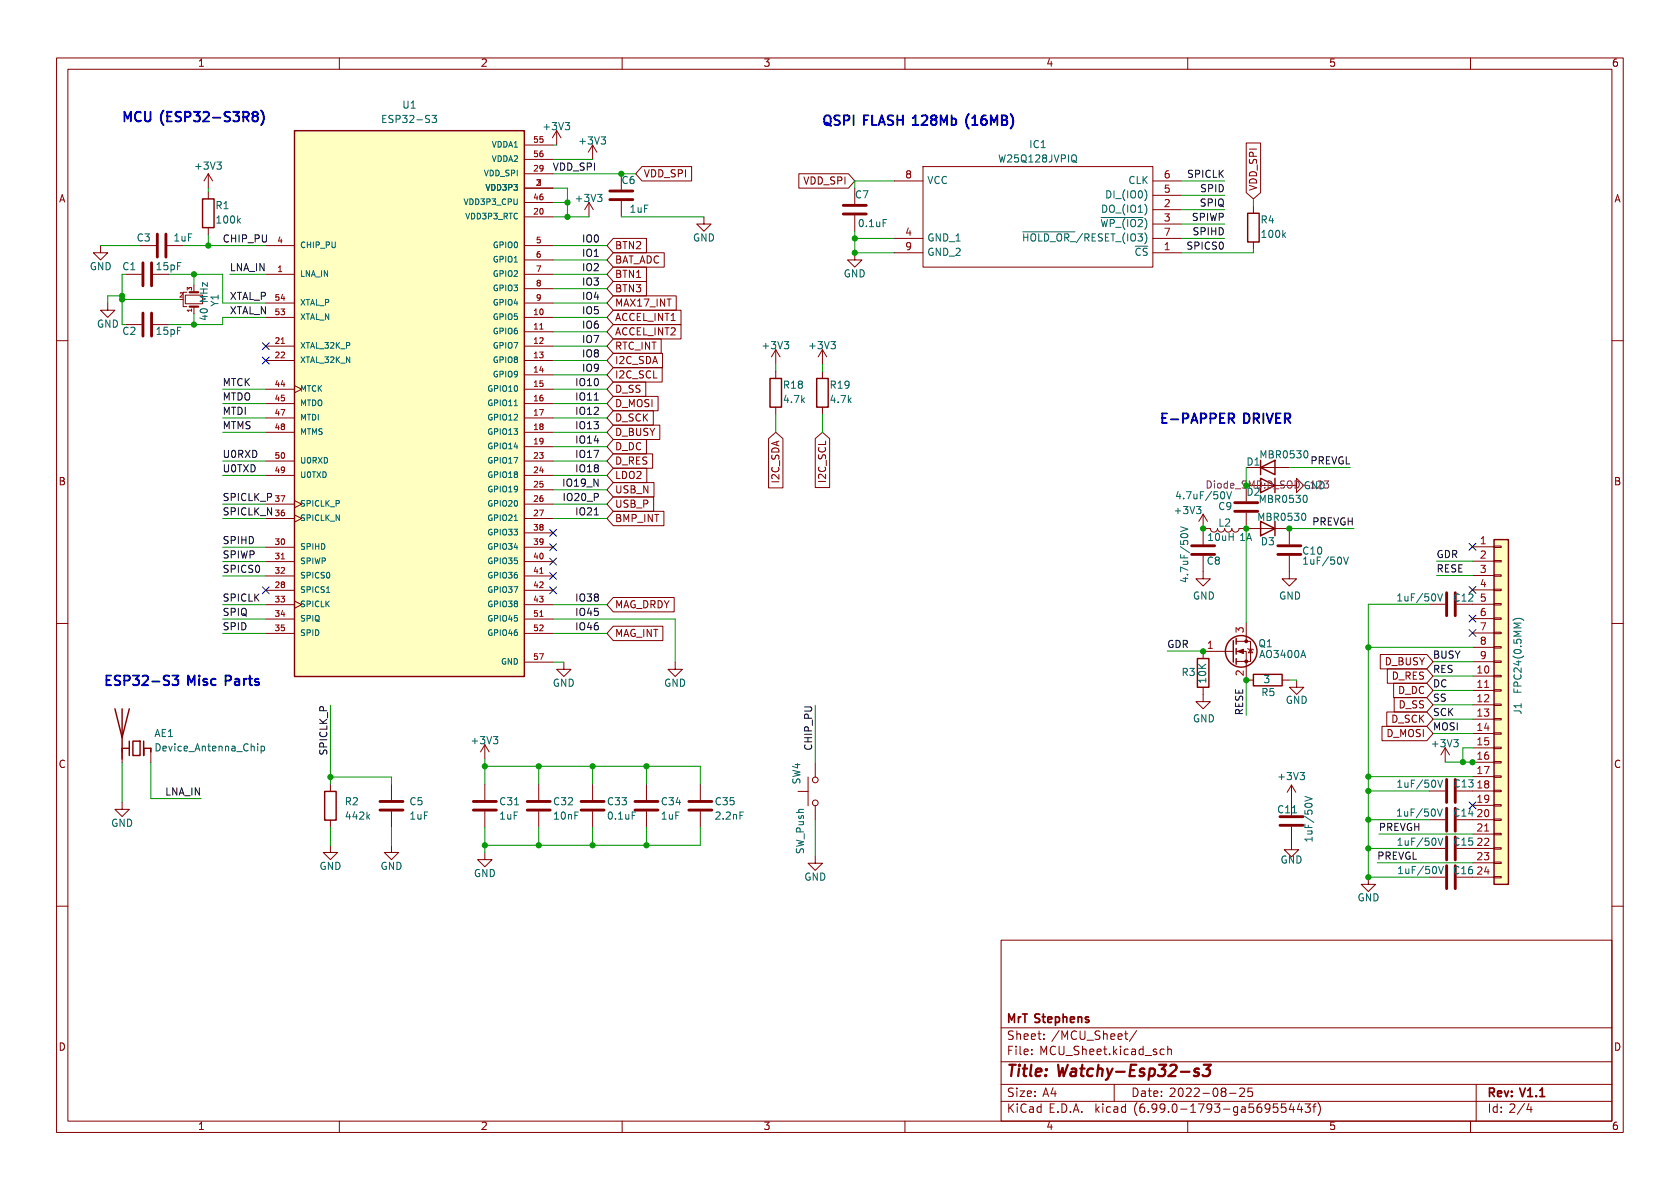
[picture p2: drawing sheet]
<svg xmlns="http://www.w3.org/2000/svg" width="297mm" height="210mm" viewBox="0 0 297 210" stroke-linecap="round" stroke-linejoin="round" font-family="sans-serif">
<g fill="none" stroke="#840000" stroke-width=".18">
<path d="M10 10.2h277v190.1h-277zM12 12.2h273v186.1h-273zM60 10.2v2M110 10.2v2M160 10.2v2M210 10.2v2M260 10.2v2M36.8 30.7l-.7 1.3M36.8 30.7v2.6M36.8 33.9v1.3M36.8 30.7l.8 1.3M92.7 33.3h5.1"/>
<path d="M92.7 38.3h5.1M92.7 30.7h5.1M92.7 35.8h5.1M92.7 25.6h5.1M92.7 28.2h5.1M98.4 23.1l-.7 1.3M98.4 23.1v2.5M98.4 23.1l.8 1.3M104.1 35.8l-.7 1.3M104.1 35.8v2.5M104.1 35.8l.8 1.3M104.8 25.6l-.8 1.3"/>
<path d="M104.8 25.6v2.6M104.8 25.6l.7 1.3M109.9 30.7v2.8M109.9 35.6v2.7M113.5 29.5h8.8v2.5h-8.8l-1.1-1.3zM124.5 38.3v1.3h1.2l-1.2 1.3-1.3-1.3h1.3M141.2 30.7h8.8l1.1 1.3-1.1 1.3h-8.8zM151.1 33.3v2.8M151.1 38.1v2.8M158.1 32h5.1M163.2 29.5h40.6v17.7h-40.6zM203.8 37.1h5.1"/>
<path d="M203.8 39.6h5.1M203.8 34.5h5.1M203.8 32h5.1M220.3 25.3h2.6v8.8l-1.3 1.1-1.3-1.1zM221.6 36.4v1.3M17.8 43.4v1.3h-1.3l1.3 1.3 1.2-1.3h-1.2M19 53.6v1.3h-1.2l1.2 1.2 1.3-1.2h-1.3M22.2 48.5h2.8M22.2 57.4h2.8M24.8 43.4h2.8M27.1 48.5h2.7M27.1 57.4h2.7"/>
<path d="M29.6 43.4h2.8M32.8 52.2h3v1.5h-3zM33 51.7h-.6v2.5h.6M34.3 50.4v1.3M34.3 54.2v1.3M36.8 40.3v1.2M47 48.5h5.1M47 56.1h5.1M47 43.4h5.1M47 53.6h5.1M92.7 48.5h5.1M92.7 56.1h5.1"/>
<path d="M92.7 58.7h5.1M92.7 43.4h5.1M92.7 53.6h5.1M92.7 46h5.1M92.7 51h5.1M108.4 42.2h5.9v2.5h-5.9l-1.1-1.3zM108.4 52.3h11.2v2.6h-11.2l-1.1-1.3zM108.4 44.7h9v2.5h-9l-1.1-1.2zM108.4 49.8h5.9v2.5h-5.9l-1.1-1.3zM108.4 47.2h5.9v2.6h-5.9l-1.1-1.3zM108.4 59.9h8.5v2.6h-8.5l-1.1-1.3zM108.4 57.4h12v2.5h-12l-1.1-1.2z"/>
<path d="M108.4 54.9h12v2.5h-12l-1.1-1.3zM151.1 44.7v1.3h1.3l-1.3 1.2-1.2-1.2h1.2M158.1 44.7h5.1M158.1 42.2h5.1M203.8 44.7h5.1M203.8 42.2h5.1M221.6 42.8v1.3M10 60.2h2M47 61.2h5.1M47 63.7h5.1M47 68.8h5.1M47 71.4h5.1"/>
<path d="M47 73.9h5.1M47 76.4h5.1M52.1 68.2l1.2 .6-1.2 .7M92.7 61.2h5.1M92.7 63.7h5.1M92.7 66.3h5.1M92.7 68.8h5.1M92.7 71.4h5.1M92.7 73.9h5.1M92.7 76.4h5.1M92.7 79h5.1M108.4 62.5h8.7v2.5h-8.7l-1.1-1.3z"/>
<path d="M108.4 75.2h8.3v2.5h-8.3l-1.1-1.3zM108.4 67.6h5.8v2.5h-5.8l-1.1-1.3zM108.4 72.6h7.1v2.6h-7.1l-1.1-1.3zM108.4 65h8.7v2.6h-8.7l-1.1-1.3zM108.4 77.7h5.9v2.6h-5.9l-1.1-1.3zM108.4 70.1h8v2.5h-8l-1.1-1.2zM135.9 77.6l1.3-1.2 1.2 1.2v8.7h-2.5zM137.2 61.8v2.6M137.2 65.7v1.2M137.2 72v1.3M137.2 61.8l-.8 1.3M137.2 61.8l.7 1.3"/>
<path d="M144.1 77.6l1.3-1.2 1.3 1.2v8.6h-2.6zM145.4 61.8v2.6M145.4 65.7v1.2M145.4 72v1.3M145.4 61.8l-.7 1.3M145.4 61.8l.8 1.3M285 60.2h2M47 81.5h5.1M47 84.1h5.1M47 89.1h5.1M47 91.7h5.1M47 96.8h5.1"/>
<path d="M47 99.3h5.1M52.1 91.1l1.2 .6-1.2 .6M52.1 88.5l1.2 .6-1.2 .7M92.7 81.5h5.1M92.7 84.1h5.1M92.7 86.6h5.1M92.7 89.1h5.1M92.7 91.7h5.1M92.7 96.8h5.1M92.7 99.3h5.1M92.7 94.2h5.1M108.4 90.4h9v2.6h-9l-1.1-1.3z"/>
<path d="M108.4 87.9h7.2v2.5h-7.2l-1.1-1.3zM108.4 80.3h7v2.5h-7l-1.1-1.3zM108.4 85.3h7.2v2.6h-7.2l-1.1-1.3zM108.4 82.8h6v2.5h-6l-1.1-1.2zM212.7 93.5h1.3a.64 .64 0 0 0 .6 .6 .64 .64 0 0 0 .7-.6 .64 .64 0 0 0 .6 .6 .64 .64 0 0 0 .6-.6 .64 .64 0 0 0 .7 .6 .64 .64 0 0 0 .6-.6 .64 .64 0 0 0 .6 .6 .64 .64 0 0 0 .7-.6h8.9v2.8M212.7 98.3v4.1h1.3l-1.3 1.2-1.2-1.2h1.2M212.7 90.9v5.4M212.7 90.9l-.7 1.3M212.7 90.9l.8 1.3M220.3 85.8v2.8M220.3 90.7v2.8M222.9 82.7h5.1"/>
<path d="M228 98.3v4.1h1.2l-1.2 1.2-1.3-1.2h1.3M260.3 96.7h3.9M260.3 99.2h3.9M264.2 99.1h1.2v.3h-1.2zM264.2 96.6h1.2v.2h-1.2zM10 110.2h2M47 104.4h5.1M47 101.8h5.1M47 106.9h5.1M47 109.5h5.1M47 112h5.1M52.1 106.3l1.2 .6-1.2 .7"/>
<path d="M92.7 104.4h5.1M92.7 101.8h5.1M92.7 106.9h5.1M92.7 109.5h5.1M92.7 112h5.1M92.7 117.1h5.1M99.7 117.1v1.3h1.3l-1.3 1.2-1.3-1.2h1.3M108.4 105.7h10.8v2.5h-10.8l-1.1-1.3zM108.4 110.7h8.8v2.6h-8.8l-1.1-1.3zM119.4 117.1v1.3h1.2l-1.2 1.2-1.3-1.2h1.3M218.1 115.2h-5.4v1.3M218.6 115.2h1.7v5.1h1.3"/>
<path d="M218.6 113.4h2.5v3.6h-2.5M220.3 110.1v3.3M220.6 114.7l.1 .1h.8l.1 .1M221.1 114.8l.4 .6h-.8zM244 115.7h8.3l1.1 1.3-1.1 1.3h-8.3zM245.3 118.3h7l1.1 1.3-1.1 1.2h-7zM252.7 106.9h2.8M260.3 119.6h3.9M260.3 101.8h3.9M260.3 104.3h3.9M260.3 106.9h3.9M260.3 109.4h3.9"/>
<path d="M260.3 111.9h3.9M260.3 114.5h3.9M260.3 117h3.9M264.2 119.4h1.2v.3h-1.2zM264.2 116.9h1.2v.2h-1.2zM264.2 114.3h1.2v.3h-1.2zM264.2 111.8h1.2v.3h-1.2zM264.2 109.3h1.2v.2h-1.2zM264.2 106.7h1.2v.3h-1.2zM264.2 104.2h1.2v.2h-1.2zM264.2 101.6h1.2v.3h-1.2zM285 110.2h2"/>
<path d="M21.6 132.3v2.6M26.7 132.3v2.6M58.4 138.7v1.2M69.2 138.7v2.8M85.7 131.7l-.7 1.3M85.7 131.7v2.5M85.7 138.7v2.8M85.7 131.7l.8 1.3M95.2 138.7v2.8M104.8 138.7v2.8M114.3 138.7v2.8M123.8 138.7v2.8"/>
<path d="M141.1 139.9h1.8M142.9 137.4v5.1M144.1 134.9v2.5M212.7 121.5v2.6h1.3l-1.3 1.2-1.2-1.2h1.2M226.7 120.3h1.3M228.3 138.8v5.4M228.3 138.8l-.7 1.3M228.3 138.8l.8 1.3M229.3 120.3v1.2h1.2l-1.2 1.3-1.3-1.3h1.3M244.3 128.4h8l1.1 1.3-1.1 1.3h-8zM245.2 125.9h7.1l1.1 1.3-1.1 1.2h-7.1zM246.4 120.8h5.9l1.1 1.3-1.1 1.3h-5.9z"/>
<path d="M246.5 123.4h5.8l1.1 1.2-1.1 1.3h-5.8zM252.7 139.9h2.8M255.5 132.2l-.7 1.3M255.5 132.2v2.6M255.5 132.2l.8 1.3M260.3 122.1h3.9M260.3 124.6h3.9M260.3 127.2h3.9M260.3 129.7h3.9M260.3 132.3h3.9M260.3 134.8h3.9M260.3 137.3h3.9"/>
<path d="M260.3 139.9h3.9M264.2 139.7h1.2v.3h-1.2zM264.2 137.2h1.2v.3h-1.2zM264.2 134.7h1.2v.2h-1.2zM264.2 132.1h1.2v.3h-1.2zM264.2 129.6h1.2v.2h-1.2zM264.2 127h1.2v.3h-1.2zM264.2 124.5h1.2v.3h-1.2zM264.2 122h1.2v.2h-1.2zM21.6 141.9v1.2h1.3l-1.3 1.3-1.3-1.3h1.3M58.4 149.5v1.2h1.3l-1.3 1.3-1.3-1.3h1.3M58.4 145v1.3"/>
<path d="M69.2 149.5v1.2h1.3l-1.3 1.3-1.3-1.3h1.3M69.2 143.5v2.8M85.7 150.7v1.3h1.3l-1.3 1.3-1.2-1.3h1.2M85.7 143.5v2.8M95.2 143.5v2.8M104.8 143.5v2.8M114.3 143.5v2.8M123.8 143.5v2.8M144.1 151.4v1.2h1.3l-1.3 1.3-1.2-1.3h1.2M144.1 142.5v2.5M228.3 146.2v4.1h1.3l-1.3 1.2-1.2-1.2h1.2M241.9 155.1v1.3h1.3l-1.3 1.3-1.2-1.3h1.2"/>
<path d="M252.7 145h2.8M252.7 150h2.8M252.7 155.1h2.8M260.3 142.4h3.9M260.3 145h3.9M260.3 147.5h3.9M260.3 150h3.9M260.3 152.6h3.9M260.3 155.1h3.9M264.2 155h1.2v.2h-1.2zM264.2 152.4h1.2v.3h-1.2zM264.2 149.9h1.2v.3h-1.2z"/>
<path d="M264.2 147.4h1.2v.2h-1.2zM264.2 144.8h1.2v.3h-1.2zM264.2 142.3h1.2v.2h-1.2zM10 160.2h2M177 166.3h108v32h-108zM285 160.2h2M60 198.3v2M110 198.3v2M160 198.3v2M177 194.8h108M177 191.8h108M177 187.8h108"/>
<path d="M177 181.8h108M185.8 193.4h1M186.5 192.9v1M197 191.8v3M197.9 182.8l.4 .1 .1 .3-.7 .1M198.3 183.7l-.4 .1M198.8 182.8h.6M199 182.3v1.3l.4 .2M201 182.2l-1.3 2M204.3 185.5l.2 .1M204.3 186l.2 .2-.2 .3M205.8 185.6l-.4-.1-.3 .3v.4l.2 .2h.5"/>
<path d="M206.5 185.6l.2-.1 .3 .1 .1 .9M206.5 185v1.5M210 198.3v2M217.4 193.3h1.1M219.2 192.5l.6-.1 .2 .1v.3l-.9 1.1h.9M221.4 192.4h-.7l-.1 .7 .2-.1h.5l.2 .3-.1 .5-.2 .1-.6-.1M222.7 195.2h.3M222.8 195.8l.3 .3v.3l-.3 .3M224.5 195.8l-.3 .3h-.4l-.1-.3 .1-.5 .4-.1 .3 .1a.99 .99 0 0 1-.4 1.4h-.3M225.9 195.2h-.7l-.1 .7 .2-.1h.5l.2 .3-.1 .5-.2 .1-.6-.1M227.3 195.2h-.7l-.1 .7 .2-.1h.5l.2 .3-.1 .5-.2 .1-.6-.1M228.3 195.1l-.3 1.1h.9"/>
<path d="M228.7 195.7v1M229.7 195.1l-.3 1.1h.9M230.1 195.7v1M230.7 195.2h1l-.5 .6 .4 .1v.7l-.2 .1h-.4l-.3-.1M232.1 195.7h.6M232.7 195.2l-.4 .2v1.3M233 195a1.72 1.72 0 0 1 0 2.3M260 198.3v2M261 191.8v6.5M269.5 195.1l-1.2 2M270.3 195.1l-.3 1.1h.9M270.7 195.7v1"/>
<circle cx="144.1" cy="137.9" r=".51"/>
<circle cx="144.1" cy="142" r=".51"/>
</g>
<path d="M192.3 179.8l.2 .1M192.3 180.3l.2 .2-.2 .3M272.3 193.9h.8" fill="none" stroke="#840000" stroke-width=".3"/>
<path d="M208.8 189.5h1.5M212 189.1a.49 .49 0 0 0-.8 .2l.1 .2 .4 .1 .3 .3-.2 .3-.2 .1-.5-.1M212.8 188.3h1.3l-.8 .8h.3l.3 .1v.7l-.1 .2-.3 .2h-.6l-.3-.2" fill="none" stroke="#840000" stroke-width=".4"/>
<g fill="none" stroke="#840000" stroke-width=".25">
<path d="M35.8 35.2h2v5.1h-2zM52.1 23.1h40.6v96.5h-40.6zM220.6 37.7h2v5.1h-2zM136.1 66.9h2.1v5.1h-2.1zM144.4 66.9h2v5.1h-2zM222.9 82.7l2.5-1.3v2.5zM222.9 92.2l2.5 1.3-2.5 1.2zM222.9 81.4v2.5M225.4 92.2v2.5M264.2 95.4h2.5v61h-2.5zM211.7 116.5h2v5h-2zM218.1 113.3v3.8"/>
<path d="M218.6 112.9v1M218.6 114.7v1M218.6 116.5v1M221.6 119.2h5.1v2.1h-5.1zM20.3 125.3l1.3 5.1 1.3-5.1M21.6 132.3h1.3M21.6 125.3v8.9M22.9 131.1v2.5M23.5 131.1h1.3v2.5h-1.3zM25.4 131.1v2.5v-1.3h1.3v.7M57.4 139.9h2v5.1h-2z"/>
<circle cx="219.5" cy="115.2" r="2.79"/>
</g>
<g fill="#ffffc2" stroke="#ffffc2" stroke-width=".18">
<path d="M264.2 95.4h2.5v61h-2.5z"/>
<path d="M52.1 23.1h40.6v96.5h-40.6z"/>
</g>
<g fill="none" stroke="#006464" stroke-width=".18">
<path d="M67.7 21h.4M68.3 20.4h-.6v1.3h.6M76.4 20.4h.8l-.5 .5M77 20.9l.2 .2-.2 .5M194.7 38.5h7.4M196 33.7h-.3v1.3h.3M180.8 41h9.3M208.3 86.9l-.3 .9h.8M208.7 93.1l1.3 .5M217.7 86.9l-.4 1.3M230.5 99.8h.7M230.6 98.8l-.1 .1"/>
<path d="M238.4 98.5l-.4 1.3M209.6 102.1v.8l-.9-.3M247.1 106.3h.8M247.2 105.3l-.1 .1M255 105l-.4 1.3M46.2 131.9v1.3M46.2 132l.3-.1 .3 .3-.2 .5h-.4M247.1 139.2h.8M247.2 138.3h-.1M255 138l-.4 1.2M267.7 121.8v.6h1.2M268.3 122v.4"/>
<path d="M230.7 140.8l1.3 .5M231 148.6l.1 .2M232 148v.8M247.1 144.3h.7M247.2 149.5h.7M247.2 143.4h-.1M247.3 154.5h.7M247.3 148.5l-.1 .1M247.4 153.5l-.1 .1M255 143.1l-.4 1.2M255.1 148.2l-.4 1.3M255.2 153.2l-.4 1.3"/>
</g>
<g fill="none" stroke="#840000" stroke-width=".51">
<path d="M107.8 35.3h4.1M107.8 33.8h4.1M149.1 37.8h4.1M149.1 36.3h4.1M25.3 46.5v4M25.3 55.4v4M26.8 46.5v4M26.8 55.4v4M27.8 41.4v4.1M29.3 41.4v4.1M210.7 98h4.1M210.7 96.5h4.1"/>
<path d="M218.3 90.4h4.1M218.3 88.9h4.1M225.9 98h4.1M225.9 96.5h4.1M255.8 104.8v4.1M257.3 104.8v4.1M255.8 137.8v4.1M257.3 137.8v4.1M67.2 143.3h4M67.2 141.7h4M83.7 143.3h4.1M83.7 141.7h4.1"/>
<path d="M93.2 143.3h4.1M93.2 141.7h4.1M102.7 143.3h4.1M102.7 141.7h4.1M112.3 143.3h4M112.3 141.7h4M121.8 143.3h4.1M121.8 141.7h4.1M226.3 145.9h4.1M226.3 144.4h4.1M255.8 142.9v4.1M255.8 148v4.1"/>
<path d="M255.8 153.1v4M257.3 142.9v4.1M257.3 148v4.1M257.3 153.1v4"/>
</g>
<g fill="#840000" stroke="#840000" stroke-width=".18">
<path d="M218.8 115.2l1-.4v.8z"/>
<circle cx="220.3" cy="117" r=".25"/>
<circle cx="220.3" cy="113.4" r=".25"/>
</g>
<path d="M213.8 85h-.3v1.3h.3" fill="none" stroke="#840084" stroke-width=".18"/>
<path d="M33.5 54.2h1.6M33.5 51.7h1.6" fill="none" stroke="#840000" stroke-width=".38"/>
<g fill="none" stroke="#0000c2" stroke-width=".34">
<path d="M46.2 19.5a1.95 1.95 0 0 1 0 2.6M45 20.5l-.4-.3 .1-.3 .3-.1h.3l.3 .3-.1 .2-.2 .2M45 20.5l-.4 .3v.3l.4 .4h.3l.3-.4v-.3l-.3-.3M45 20.5h.3M177.1 20.4h.6l.2 .2 .1 .3-.3 .3a.45 .45 0 0 1 .4 .4 .45 .45 0 0 1-.3 .5h-.7zM177.1 21.2h.6M178.7 20.2a1.95 1.95 0 0 1 0 2.6M227.2 73.1h.6a.46 .46 0 0 1 .4 .5 .46 .46 0 0 1-.4 .4h-.6M227.6 74l.5 .8M44.2 119.5v1.4l.1 .2 .3 .1M43.1 120v1.2M43.6 120l-.3 .1-.2 .3"/>
<path d="M43.9 120h.7M45.7 120.1l-.4-.1-.2 .3v.2l.6 .2v.4h-.6"/>
</g>
<g fill="none" stroke="#009600" stroke-width=".18">
<path d="M36.8 33.3v.6M97.8 38.3h6.3M97.8 33.3h2.5v5M97.8 25.6h.6M97.8 30.7h12.1M97.8 28.2h7M97.8 35.8h2.5M109.9 38.3h14.6M158.1 32h-7v1.3M208.9 32h7.6M208.9 34.5h7.6M208.9 37.1h7.6"/>
<path d="M208.9 39.6h7.6M221.6 35.2v1.2M17.8 43.4h7M21.6 48.5v8.9M21.6 53h10.1M21.6 52.3h-2.6v1.3M29.8 48.5h9.6v5.1h7.6M32.4 43.4h14.6M34.3 48.5v1.9M34.3 55.5v1.9M36.8 41.5v1.9M40.6 48.5h6.4"/>
<path d="M47 56.1h-7.6v1.3h-9.6M97.8 48.5h9.5M97.8 53.6h9.5M97.8 56.1h9.5M97.8 51h9.5M97.8 58.7h9.5M97.8 43.4h9.5M97.8 46h9.5M151.1 42.2h7M151.1 40.9v3.8h7M208.9 42.2h7.6M221.6 44.1v.6h-12.7"/>
<path d="M39.4 68.8h7.6M39.4 71.4h7.6M39.4 73.9h7.6M39.4 76.4h7.6M97.8 68.8h9.5M97.8 71.4h9.5M97.8 73.9h9.5M97.8 66.3h9.5M97.8 61.2h9.5M97.8 76.4h9.5M97.8 79h9.5M97.8 63.7h9.5"/>
<path d="M137.2 64.4v1.3M137.2 73.3v3.1M145.4 64.4v1.3M145.4 73.3v3.1M39.4 91.7h7.6M39.4 89.1h7.6M39.4 96.8h7.6M39.4 99.3h7.6M39.4 84.1h7.6M39.4 81.5h7.6M97.8 91.7h9.5M97.8 89.1h9.5"/>
<path d="M97.8 84.1h9.5M97.8 81.5h9.5M97.8 86.6h9.5M220.3 82.7v3.1M220.3 93.5v16.6M228 82.7h10.8M228 93.5h11.4M254 99.2h6.3M39.4 112h7.6M39.4 109.5h7.6M39.4 101.8h7.6M39.4 106.9h7.6"/>
<path d="M97.8 112h9.5M97.8 109.5h21.6v7.6M97.8 117.1h1.9M97.8 106.9h9.5M206.4 115.1l6.3 .1M241.9 114.5h18.4M252.7 106.9h-10.8v48.2h10.8M253.4 119.6h6.9M253.4 117h6.9M254 101.8h6.3M21.6 134.9v7M26.7 134.9v6.3h8.9"/>
<path d="M58.4 137.4h10.8v1.3M58.4 124.7v14M85.7 135.5h38.1v3.2M85.7 134.2v4.5M95.2 135.5v3.2M104.8 135.5v3.2M114.3 135.5v3.2M144.1 124.7v10.2M220.3 120.3v6.2M228 120.3h1.3M241.9 139.9h10.8M241.9 137.3h18.4"/>
<path d="M253.4 124.6h6.9M253.4 129.7h6.9M253.4 127.2h6.9M253.4 122.1h6.9M255.5 134.8h4.8M260.3 132.3h-1.7v2.5M260.3 134.8h.1M58.4 146.3v3.2M69.2 146.3v3.2M85.7 146.3v4.4M95.2 146.3v3.2M104.8 146.3v3.2"/>
<path d="M114.3 146.3v3.2M123.8 146.3v3.2h-38.1M144.1 145v6.4M241.9 150h10.8M241.9 145h10.8M243.5 152.6h16.8M243.8 147.5h16.5"/>
</g>
<g fill="none" stroke="#000084" stroke-width=".18">
<path d="M46.4 60.6l1.2 1.2M46.4 63.1l1.2 1.3M47.6 60.6l-1.2 1.2M47.6 63.1l-1.2 1.3M97.2 93.6l1.2 1.2M97.2 96.2l1.2 1.2M97.2 98.7l1.2 1.2M98.4 93.6l-1.2 1.2M98.4 96.2l-1.2 1.2M98.4 98.7l-1.2 1.2M259.7 96.1l1.3 1.2M261 96.1l-1.3 1.2"/>
<path d="M46.4 103.8l1.2 1.2M47.6 103.8l-1.2 1.2M97.2 103.8l1.2 1.2M97.2 101.2l1.2 1.3M98.4 103.8l-1.2 1.2M98.4 101.2l-1.2 1.3M259.7 111.3l1.3 1.2M259.7 103.7l1.3 1.2M259.7 108.8l1.3 1.2M261 111.3l-1.3 1.2M261 103.7l-1.3 1.2M261 108.8l-1.3 1.2"/>
<path d="M259.7 141.8l1.3 1.2M261 141.8l-1.3 1.2"/>
</g>
<g fill="#009600" stroke="#009600" stroke-width=".18">
<circle cx="260.3" cy="134.8" r=".46"/>
<circle cx="258.6" cy="134.8" r=".46"/>
<circle cx="109.9" cy="30.7" r=".46"/>
<circle cx="100.3" cy="38.3" r=".46"/>
<circle cx="151.1" cy="44.7" r=".46"/>
<circle cx="151.1" cy="42.2" r=".46"/>
<circle cx="241.9" cy="137.3" r=".46"/>
<circle cx="241.9" cy="114.5" r=".46"/>
<circle cx="220.3" cy="120.3" r=".46"/>
<circle cx="212.7" cy="93.5" r=".46"/>
<circle cx="220.3" cy="93.5" r=".46"/>
<circle cx="228" cy="93.5" r=".46"/>
<circle cx="212.7" cy="115.2" r=".46"/>
<circle cx="241.9" cy="155.1" r=".46"/>
<circle cx="241.9" cy="150" r=".46"/>
<circle cx="241.9" cy="139.9" r=".46"/>
<circle cx="241.9" cy="145" r=".46"/>
<circle cx="100.3" cy="35.8" r=".46"/>
<circle cx="104.8" cy="135.5" r=".46"/>
<circle cx="114.3" cy="135.5" r=".46"/>
<circle cx="114.3" cy="149.5" r=".46"/>
<circle cx="34.3" cy="57.4" r=".46"/>
<circle cx="21.6" cy="52.3" r=".46"/>
<circle cx="21.6" cy="53" r=".46"/>
<circle cx="36.8" cy="43.4" r=".46"/>
<circle cx="34.3" cy="48.5" r=".46"/>
<circle cx="95.2" cy="135.5" r=".46"/>
<circle cx="95.2" cy="149.5" r=".46"/>
<circle cx="104.8" cy="149.5" r=".46"/>
<circle cx="85.7" cy="149.5" r=".46"/>
<circle cx="58.4" cy="137.4" r=".46"/>
<circle cx="85.7" cy="135.5" r=".46"/>
</g>
<text font-size="2.8" fill="#840000" x="178" y="190.6">Title: Watchy-Esp32-s3</text>
<g font-size="2.4" fill="#0000c2">
<text x="21.6" y="21.8">MCU (ESP32-S3R8)</text>
<text x="145.4" y="22.5">QSPI FLASH 128Mb (16MB)</text>
<text x="205.1" y="75.2">E-PAPPER DRIVER</text>
<text x="18.4" y="121.5">ESP32-S3 Misc Parts</text>
</g>
<g font-size="2.1" fill="#840000">
<text x="178" y="184">Sheet: /MCU_Sheet/</text>
<text x="178" y="181">MrT Stephens</text>
<text x="178" y="186.7">File: MCU_Sheet.kicad_sch</text>
<text x="178" y="196.9">KiCad E.D.A. kicad (6.99.0-1793-ga56955443f)</text>
<text x="178" y="194.1">Size: A4</text>
<text x="200" y="194.1">Date: 2022-08-25</text>
<text x="263" y="194.1">Rev: V1.1</text>
<text x="263" y="196.9">Id: 2/4</text>
</g>
<g font-size="1.8" fill="#840000">
<text x="35" y="11.9">1</text>
<text x="85" y="11.9">2</text>
<text x="135" y="11.9">3</text>
<text x="185" y="11.9">4</text>
<text x="235" y="11.9">5</text>
<text x="285" y="11.9">6</text>
<text x="10.3" y="35.9">A</text>
<text x="113.8" y="31.5">VDD_SPI</text>
<text x="142.1" y="32.7">VDD_SPI</text>
<text x="222.3" y="33.7" transform="rotate(-90 222.3 33.7)">VDD_SPI</text>
<text x="285.3" y="35.9">A</text>
<text x="108.7" y="44.2">BTN2</text>
<text x="108.7" y="46.7">BAT_ADC</text>
<text x="108.7" y="51.8">BTN3</text>
<text x="108.7" y="49.2">BTN1</text>
<text x="108.7" y="54.3">MAX17_INT</text>
<text x="108.7" y="59.4">ACCEL_INT2</text>
<text x="108.7" y="56.9">ACCEL_INT1</text>
<text x="108.7" y="64.5">I2C_SDA</text>
<text x="108.7" y="61.9">RTC_INT</text>
<text x="108.7" y="69.6">D_SS</text>
<text x="108.7" y="67">I2C_SCL</text>
<text x="108.7" y="77.2">D_BUSY</text>
<text x="108.7" y="74.6">D_SCK</text>
<text x="108.7" y="72.1">D_MOSI</text>
<text x="108.7" y="82.3">D_RES</text>
<text x="108.7" y="79.7">D_DC</text>
<text x="10.3" y="85.9">B</text>
<text x="108.7" y="89.9">USB_P</text>
<text x="108.7" y="87.3">USB_N</text>
<text x="108.7" y="84.8">LDO2</text>
<text x="137.9" y="85.3" transform="rotate(-90 137.9 85.3)">I2C_SDA</text>
<text x="146.1" y="85.2" transform="rotate(-90 146.1 85.2)">I2C_SCL</text>
<text x="285.3" y="85.9">B</text>
<text x="108.7" y="92.4">BMP_INT</text>
<text x="108.7" y="107.7">MAG_DRDY</text>
<text x="108.7" y="112.7">MAG_INT</text>
<text x="244.8" y="117.7">D_BUSY</text>
<text x="246" y="120.3">D_RES</text>
<text x="247.1" y="122.8">D_DC</text>
<text x="247.3" y="125.4">D_SS</text>
<text x="245.2" y="130.4">D_MOSI</text>
<text x="246" y="127.9">D_SCK</text>
<text x="10.3" y="135.9">C</text>
<text x="285.3" y="135.9">C</text>
<text x="10.3" y="185.9">D</text>
<text x="285.3" y="185.9">D</text>
<text x="35" y="199.9">1</text>
<text x="85" y="199.9">2</text>
<text x="135" y="199.9">3</text>
<text x="185" y="199.9">4</text>
<text x="235" y="199.9">5</text>
<text x="285" y="199.9">6</text>
</g>
<g font-size="1.8" fill="#006464">
<text x="68.3" y="21.8">ESP32-S3</text>
<text x="71.3" y="19.3">U1</text>
<text x="96.3" y="23.1">+3V3</text>
<text x="102.7" y="25.6">+3V3</text>
<text x="176.9" y="28.8">W25Q128JVPIQ</text>
<text x="182.1" y="26.3">IC1</text>
<text x="34.7" y="30.1">+3V3</text>
<text x="102" y="35.8">+3V3</text>
<text x="151.3" y="35.2">C7</text>
<text x="164" y="32.6">VCC</text>
<text x="196.3" y="35.2">DI_(IO0)</text>
<text x="199.4" y="32.6">CLK</text>
<text x="38.2" y="37.1">R1</text>
<text x="38.5" y="39.6">100k</text>
<text x="111.5" y="37.7">1uF</text>
<text x="152" y="40.3">0.1uF</text>
<text x="193.8" y="40.3">~{WP_(IO2})</text>
<text x="195.4" y="37.7">DO_(IO1)</text>
<text x="223" y="39.6">R4</text>
<text x="15.8" y="47.9">GND</text>
<text x="24.3" y="42.8">C3</text>
<text x="27.8" y="47.9">15pF</text>
<text x="30.8" y="42.8">1uF</text>
<text x="122.5" y="42.8">GND</text>
<text x="164" y="42.8">GND_1</text>
<text x="164" y="45.3">GND_2</text>
<text x="180.7" y="42.8">~{HOLD_OR_}/RESET_(IO3)</text>
<text x="199.2" y="45.3">~{CS}</text>
<text x="223.2" y="42.2">100k</text>
<text x="149.1" y="49.1">GND</text>
<text x="17.1" y="58">GND</text>
<text x="27.8" y="59.3">15pF</text>
<text x="36.8" y="56.3" transform="rotate(-90 36.8 56.3)">40 MHz</text>
<text x="38.7" y="54.2" transform="rotate(-90 38.7 54.2)">Y1</text>
<text x="135.1" y="61.8">+3V3</text>
<text x="143.3" y="61.8">+3V3</text>
<text x="138.6" y="68.8">R18</text>
<text x="138.7" y="71.4">4.7k</text>
<text x="146.9" y="68.8">R19</text>
<text x="147" y="71.4">4.7k</text>
<text x="220.5" y="82.4">D1</text>
<text x="223.1" y="81.1">MBR0530</text>
<text x="208.7" y="88.4">4.7uF/50V</text>
<text x="223" y="89">MBR0530</text>
<text x="207.9" y="91">+3V3</text>
<text x="213.9" y="95.8">10uH 1A</text>
<text x="215.5" y="90.3">C9</text>
<text x="215.5" y="93.2">L2</text>
<text x="222.7" y="92.2">MBR0530</text>
<text x="213.5" y="99.9">C8</text>
<text x="223" y="96.5">D3</text>
<text x="230.5" y="98.2">C10</text>
<text x="231" y="99.9">1uF/50V</text>
<text x="210.2" y="102.2" transform="rotate(-90 210.2 102.2)">4.7uF/50V</text>
<text x="210.9" y="106.1">GND</text>
<text x="226.1" y="106.1">GND</text>
<text x="247.6" y="106.4">1uF/50V</text>
<text x="257.2" y="106.5">C12</text>
<text x="209" y="119.6">R3</text>
<text x="222.6" y="114.5">Q1</text>
<text x="222.9" y="116.5">AO3400A</text>
<text x="97.7" y="121.5">GND</text>
<text x="117.4" y="121.5">GND</text>
<text x="213.4" y="120.7" transform="rotate(-90 213.4 120.7)">10K</text>
<text x="223.1" y="123.2">R5</text>
<text x="223.5" y="120.9">3</text>
<text x="227.3" y="124.6">GND</text>
<text x="269.1" y="121.9" transform="rotate(-90 269.1 121.9)">FPC24(0.5MM)</text>
<text x="27.3" y="130.4">AE1</text>
<text x="83.6" y="131.7">+3V3</text>
<text x="210.9" y="127.8">GND</text>
<text x="269.1" y="126.3" transform="rotate(-90 269.1 126.3)">J1</text>
<text x="27.8" y="133">Device_Antenna_Chip</text>
<text x="253.4" y="132.2">+3V3</text>
<text x="61.1" y="142.5">R2</text>
<text x="72.5" y="142.5">C5</text>
<text x="88.5" y="142.5">C31</text>
<text x="98" y="142.5">C32</text>
<text x="107.5" y="142.5">C33</text>
<text x="117.1" y="142.5">C34</text>
<text x="126.6" y="142.5">C35</text>
<text x="141.6" y="138.7" transform="rotate(-90 141.6 138.7)">SW4</text>
<text x="226" y="143.9">C11</text>
<text x="226.3" y="138">+3V3</text>
<text x="247.6" y="139.4">1uF/50V</text>
<text x="257.2" y="139.3">C13</text>
<text x="19.6" y="146.3">GND</text>
<text x="61.3" y="145">442k</text>
<text x="72.5" y="145">1uF</text>
<text x="88.4" y="145">1uF</text>
<text x="98" y="145">10nF</text>
<text x="107.6" y="145">0.1uF</text>
<text x="117" y="145">1uF</text>
<text x="126.7" y="145">2.2nF</text>
<text x="232.2" y="148.2" transform="rotate(-90 232.2 148.2)">1uF/50V</text>
<text x="247.6" y="144.5">1uF/50V</text>
<text x="247.7" y="149.7">1uF/50V</text>
<text x="257.2" y="149.6">C15</text>
<text x="257.2" y="144.5">C14</text>
<text x="56.5" y="153.9">GND</text>
<text x="67.2" y="153.9">GND</text>
<text x="83.8" y="155.2">GND</text>
<text x="142.2" y="155.8">GND</text>
<text x="142.2" y="151" transform="rotate(-90 142.2 151)">SW_Push</text>
<text x="226.4" y="152.8">GND</text>
<text x="247.8" y="154.7">1uF/50V</text>
<text x="257.2" y="154.7">C16</text>
<text x="240" y="159.5">GND</text>
</g>
<g font-size="1.8" fill="#0f0f0f">
<text x="97.8" y="30.4">VDD_SPI</text>
<text x="210" y="31.6">SPICLK</text>
<text x="212.4" y="34.2">SPID</text>
<text x="210.8" y="39.3">SPIWP</text>
<text x="211.1" y="41.8">SPIHD</text>
<text x="212.3" y="36.7">SPIQ</text>
<text x="39.4" y="43.1">CHIP_PU</text>
<text x="103.2" y="45.6">IO1</text>
<text x="103.2" y="43.1">IO0</text>
<text x="210.2" y="44.3">SPICS0</text>
<text x="40.6" y="48.2">LNA_IN</text>
<text x="40.6" y="53.2">XTAL_P</text>
<text x="103.2" y="50.7">IO3</text>
<text x="103.2" y="48.2">IO2</text>
<text x="103.2" y="53.2">IO4</text>
<text x="40.6" y="55.8">XTAL_N</text>
<text x="103.2" y="58.3">IO6</text>
<text x="103.2" y="55.8">IO5</text>
<text x="103.2" y="60.9">IO7</text>
<text x="103.2" y="65.9">IO9</text>
<text x="103.2" y="63.4">IO8</text>
<text x="39.4" y="71">MTDO</text>
<text x="39.4" y="68.5">MTCK</text>
<text x="102.2" y="71">IO11</text>
<text x="102.2" y="68.5">IO10</text>
<text x="39.4" y="73.6">MTDI</text>
<text x="39.4" y="76.1">MTMS</text>
<text x="102.2" y="76.1">IO13</text>
<text x="102.2" y="73.6">IO12</text>
<text x="39.4" y="83.7">U0TXD</text>
<text x="39.4" y="81.2">U0RXD</text>
<text x="102.2" y="83.7">IO18</text>
<text x="102.2" y="78.6">IO14</text>
<text x="102.2" y="81.2">IO17</text>
<text x="231.5" y="82.3">PREVGL</text>
<text x="39.4" y="88.8">SPICLK_P</text>
<text x="99.9" y="86.3">IO19_N</text>
<text x="100" y="88.8">IO20_P</text>
<text x="39.4" y="91.3">SPICLK_N</text>
<text x="102.2" y="91.3">IO21</text>
<text x="231.9" y="93.1">PREVGH</text>
<text x="39.4" y="101.5">SPICS0</text>
<text x="39.4" y="99">SPIWP</text>
<text x="39.4" y="96.4">SPIHD</text>
<text x="254" y="101.4">RESE</text>
<text x="254" y="98.9">GDR</text>
<text x="39.4" y="106.6">SPICLK</text>
<text x="102.2" y="106.6">IO38</text>
<text x="39.4" y="109.1">SPIQ</text>
<text x="39.4" y="111.7">SPID</text>
<text x="102.2" y="109.1">IO45</text>
<text x="102.2" y="111.7">IO46</text>
<text x="206.4" y="114.8">GDR</text>
<text x="253.4" y="119.2">RES</text>
<text x="253.4" y="116.7">BUSY</text>
<text x="253.4" y="124.3">SS</text>
<text x="253.4" y="121.7">DC</text>
<text x="220" y="126.5" transform="rotate(-90 220 126.5)">RESE</text>
<text x="253.4" y="129.4">MOSI</text>
<text x="253.4" y="126.8">SCK</text>
<text x="58.1" y="133.4" transform="rotate(-90 58.1 133.4)">SPICLK_P</text>
<text x="143.8" y="132.4" transform="rotate(-90 143.8 132.4)">CHIP_PU</text>
<text x="29.2" y="140.9">LNA_IN</text>
<text x="243.8" y="147.1">PREVGH</text>
<text x="243.5" y="152.2">PREVGL</text>
</g>
<g font-size="1.8" fill="#009600">
<text x="110" y="32.6">C6</text>
<text x="21.7" y="47.9">C1</text>
<text x="21.7" y="59.3">C2</text>
<text x="214.1" y="86.5">Diode_SMD:D_SOD-123</text>
</g>
<g font-size="1.8" fill="#a90000">
<text x="160.2" y="31.7">8</text>
<text x="205.9" y="34.3">5</text>
<text x="205.9" y="31.7">6</text>
<text x="160.2" y="41.9">4</text>
<text x="205.9" y="36.8">2</text>
<text x="205.9" y="39.4">3</text>
<text x="205.9" y="41.9">7</text>
<text x="160.2" y="44.4">9</text>
<text x="205.9" y="44.4">1</text>
<text x="261.8" y="96.4">1</text>
<text x="261.8" y="99">2</text>
<text x="261.8" y="101.5">3</text>
<text x="261.8" y="104.1">4</text>
<text x="261.8" y="106.6">5</text>
<text x="220.1" y="111.9" transform="rotate(-90 220.1 111.9)">3</text>
<text x="261.8" y="109.1">6</text>
<text x="261.8" y="111.7">7</text>
<text x="213.5" y="114.9">1</text>
<text x="220.1" y="119.5" transform="rotate(-90 220.1 119.5)">2</text>
<text x="261.3" y="119.3">10</text>
<text x="261.8" y="114.2">8</text>
<text x="261.8" y="116.8">9</text>
<text x="261.3" y="121.8">11</text>
<text x="261.3" y="124.4">12</text>
<text x="261.3" y="126.9">13</text>
<text x="261.3" y="129.5">14</text>
<text x="261.3" y="132">15</text>
<text x="261.3" y="134.5">16</text>
<text x="261.3" y="137.1">17</text>
<text x="261.3" y="139.6">18</text>
<text x="261.3" y="142.2">19</text>
<text x="261.3" y="144.7">20</text>
<text x="261.3" y="147.2">21</text>
<text x="261.3" y="149.8">22</text>
<text x="261.3" y="152.3">23</text>
<text x="261.3" y="154.9">24</text>
</g>
<g font-size="1.8" fill="#840084">
<text x="220.5" y="87.8">D2</text>
<text x="230.5" y="86.6">GND</text>
</g>
<g font-size="1.4" fill="#006464">
<text x="86.9" y="26.2">VDDA1</text>
<text x="86.9" y="28.7">VDDA2</text>
<text x="85.6" y="31.2">VDD_SPI</text>
<text x="86.2" y="33.8">VDD3P3</text>
<text x="82.4" y="36.3">VDD3P3_CPU</text>
<text x="82.5" y="38.9">VDD3P3_RTC</text>
<text x="53.1" y="43.9">CHIP_PU</text>
<text x="87.4" y="43.9">GPIO0</text>
<text x="87.4" y="46.5">GPIO1</text>
<text x="53.1" y="49">LNA_IN</text>
<text x="87.4" y="49">GPIO2</text>
<text x="87.4" y="51.6">GPIO3</text>
<text x="53.1" y="56.6">XTAL_N</text>
<text x="53.1" y="54.1">XTAL_P</text>
<text x="87.4" y="56.6">GPIO5</text>
<text x="87.4" y="59.2">GPIO6</text>
<text x="87.4" y="54.1">GPIO4</text>
<text x="53.1" y="61.7">XTAL_32K_P</text>
<text x="53.1" y="64.3">XTAL_32K_N</text>
<text x="87.4" y="61.7">GPIO7</text>
<text x="87.4" y="64.3">GPIO8</text>
<text x="53.1" y="69.3">MTCK</text>
<text x="53.1" y="71.9">MTDO</text>
<text x="86.6" y="69.3">GPIO10</text>
<text x="86.6" y="71.9">GPIO11</text>
<text x="87.4" y="66.8">GPIO9</text>
<text x="53.1" y="74.4">MTDI</text>
<text x="53.1" y="77">MTMS</text>
<text x="86.6" y="74.4">GPIO12</text>
<text x="86.6" y="77">GPIO13</text>
<text x="53.1" y="82">U0RXD</text>
<text x="86.6" y="79.5">GPIO14</text>
<text x="86.6" y="82">GPIO17</text>
<text x="53.1" y="89.7">SPICLK_P</text>
<text x="53.1" y="84.6">U0TXD</text>
<text x="86.6" y="84.6">GPIO18</text>
<text x="86.6" y="87.1">GPIO19</text>
<text x="86.6" y="89.7">GPIO20</text>
<text x="53.1" y="92.2">SPICLK_N</text>
<text x="86.6" y="92.2">GPIO21</text>
<text x="86.6" y="94.7">GPIO33</text>
<text x="53.1" y="97.3">SPIHD</text>
<text x="53.1" y="99.8">SPIWP</text>
<text x="86.6" y="97.3">GPIO34</text>
<text x="86.6" y="99.8">GPIO35</text>
<text x="53.1" y="104.9">SPICS1</text>
<text x="53.1" y="102.4">SPICS0</text>
<text x="53.1" y="107.4">SPICLK</text>
<text x="86.6" y="102.4">GPIO36</text>
<text x="86.6" y="104.9">GPIO37</text>
<text x="86.6" y="107.4">GPIO38</text>
<text x="53.1" y="110">SPIQ</text>
<text x="53.1" y="112.5">SPID</text>
<text x="86.6" y="110">GPIO45</text>
<text x="86.6" y="112.5">GPIO46</text>
<text x="88.5" y="117.6">GND</text>
</g>
<g font-size="1.4" fill="#a90000">
<text x="94.5" y="25.4">55</text>
<text x="94.5" y="27.9">56</text>
<text x="94.5" y="30.5">29</text>
<text x="94.5" y="35.6">46</text>
<text x="94.9" y="33">2</text>
<text x="94.5" y="38.1">20</text>
<text x="49.1" y="43.2">4</text>
<text x="94.9" y="43.2">5</text>
<text x="94.9" y="45.7">6</text>
<text x="48.7" y="53.3">54</text>
<text x="49.1" y="48.3">1</text>
<text x="94.9" y="48.3">7</text>
<text x="94.9" y="50.8">8</text>
<text x="94.9" y="53.3">9</text>
<text x="48.7" y="55.9">53</text>
<text x="94.5" y="55.9">10</text>
<text x="94.5" y="58.4">11</text>
<text x="48.7" y="61">21</text>
<text x="48.7" y="63.5">22</text>
<text x="94.5" y="61">12</text>
<text x="94.5" y="63.5">13</text>
<text x="48.7" y="68.6">44</text>
<text x="48.7" y="71.1">45</text>
<text x="94.5" y="66">14</text>
<text x="94.5" y="68.6">15</text>
<text x="94.5" y="71.1">16</text>
<text x="48.7" y="73.7">47</text>
<text x="48.7" y="76.2">48</text>
<text x="94.5" y="73.7">17</text>
<text x="94.5" y="76.2">18</text>
<text x="48.7" y="83.8">49</text>
<text x="48.7" y="81.3">50</text>
<text x="94.5" y="78.7">19</text>
<text x="94.5" y="81.3">23</text>
<text x="94.5" y="83.8">24</text>
<text x="48.7" y="88.9">37</text>
<text x="94.5" y="86.4">25</text>
<text x="94.5" y="88.9">26</text>
<text x="48.7" y="91.4">36</text>
<text x="94.5" y="91.4">27</text>
<text x="94.5" y="94">38</text>
<text x="48.7" y="96.5">30</text>
<text x="48.7" y="99.1">31</text>
<text x="48.7" y="101.6">32</text>
<text x="94.5" y="96.5">39</text>
<text x="94.5" y="99.1">40</text>
<text x="94.5" y="101.6">41</text>
<text x="48.7" y="104.1">28</text>
<text x="48.7" y="106.7">33</text>
<text x="94.5" y="104.1">42</text>
<text x="94.5" y="106.7">43</text>
<text x="48.7" y="109.2">34</text>
<text x="48.7" y="111.8">35</text>
<text x="94.5" y="109.2">51</text>
<text x="94.5" y="111.8">52</text>
<text x="94.5" y="116.8">57</text>
</g>
<g font-size="1.1" fill="#a90000">
<text x="31.8" y="52.7">2</text>
<text x="34" y="51.3" transform="rotate(-90 34 51.3)">3</text>
<text x="34" y="55.2" transform="rotate(-90 34 55.2)">1</text>
</g>
</svg>
